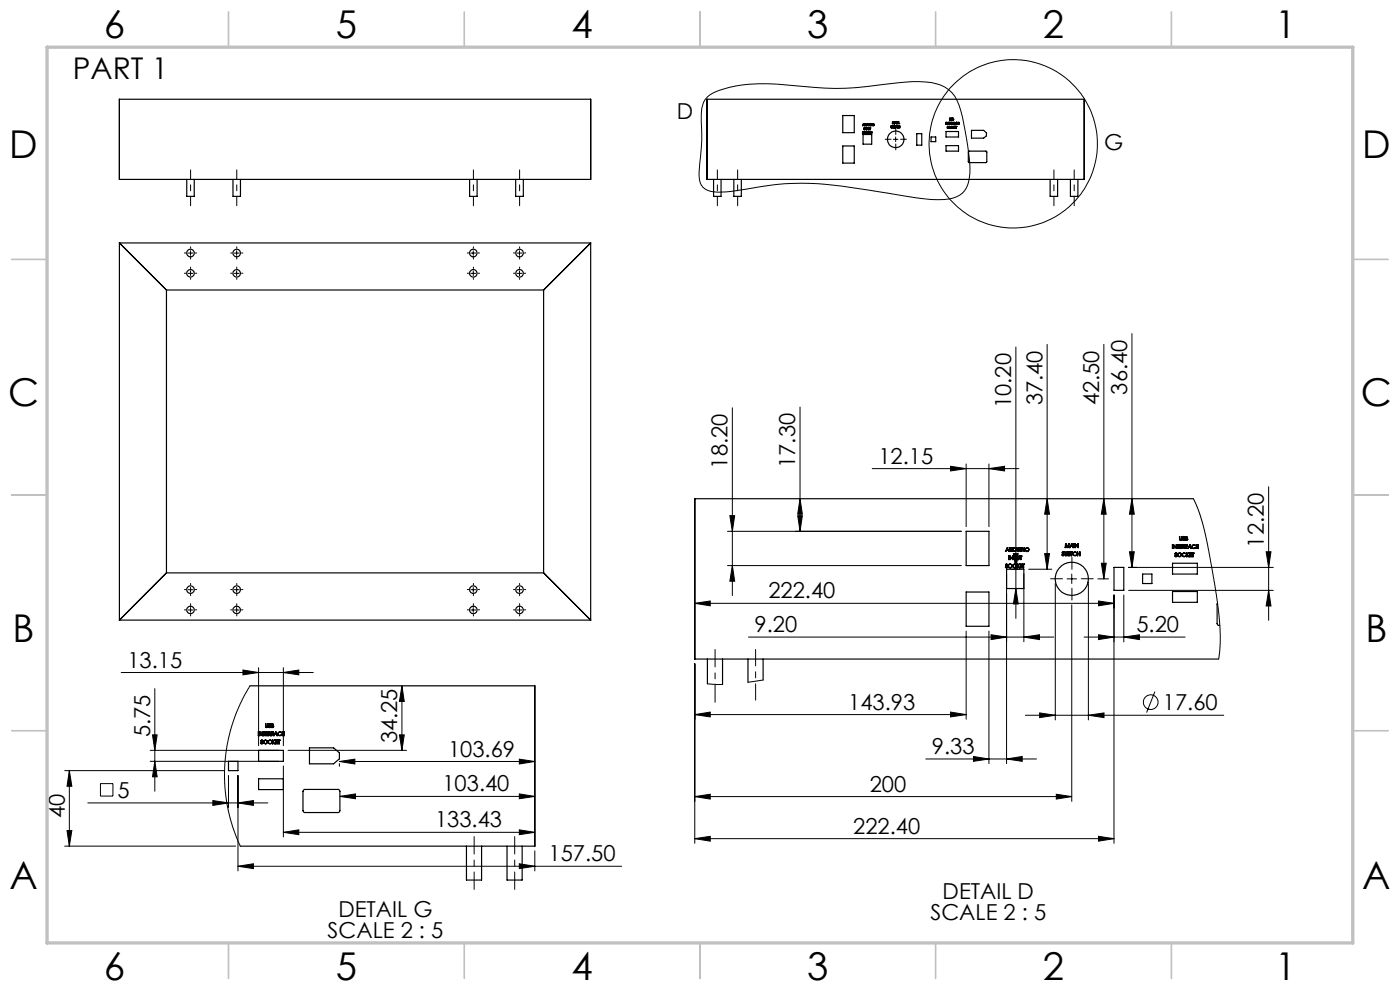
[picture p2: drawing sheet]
<svg xmlns="http://www.w3.org/2000/svg" width="297mm" height="210mm" viewBox="0 0 297 210" stroke-linecap="round" stroke-linejoin="round" font-family="sans-serif">
<g fill="none" stroke="#000" stroke-width=".21">
<path d="M150 20.6a14.2 14.2 0 0 1 7.5-2.6 54.9 54.9 0 0 1 13.3 .4l2.1 .1a55 55 0 0 0 13.6-.5l2.5-.3a23.2 23.2 0 0 1 10.6 .4 6.9 6.9 0 0 1 4.2 5.4 57.5 57.5 0 0 1 1.9 13.5 5 5 0 0 1-3.6 5 21.1 21.1 0 0 1-7.9-.1l-7.8-1.2a88.2 88.2 0 0 0-19.9-1.7l-4 .4a77.8 77.8 0 0 1-10.2 1.4 3.7 3.7 0 0 1-3.8-2.1l-.2-2.3a64.1 64.1 0 0 0 .5-11.8v-.8a5.1 5.1 0 0 1 1.2-3.2zM189.5 29.6h1M190 29.1v.9M39.9 53.7h1M39.9 58h1M40.4 53.2v1M40.4 57.5v1M49.7 53.7h1M49.7 58h1M50.2 53.2v1M50.2 57.5v1M99.9 53.7h1"/>
<path d="M99.9 58h1M100.4 53.2v1M100.4 57.5v1M109.7 53.7h1M109.7 58h1M110.2 53.2v1M110.2 57.5v1M215.5 73.6v57.6M222.1 73.1v47.6M234.2 73.1v49.7M240.1 70.8v49.6M155.4 86.5v39.8"/>
<path d="M169.7 86.4v26.3M185 99.4h31.1M201.6 98.9l3.4 .5-3.4 .5zM205 98.4v13.3M209.8 99.4l3.3-.5v1zM209.8 98.4v13.3M154.3 112.7h49.6M154.3 120h49.6M154.8 109.4h1.1l-.5 3.3zM155.4 120l.5 3.3h-1.1zM169.2 109.4h1l-.5 3.3zM169.7 105.8l.5 3.3h-1z"/>
<path d="M215 117.4h1l-.5 3.3zM221.6 117.4h1l-.5 3.3zM222.1 105.8l.5 3.3h-1zM233.6 119.5h1.1l-.5 3.3zM234.2 105.8l.5 3.3h-1.1zM239.6 117h1l-.5 3.4zM240.1 105.8l.5 3.3h-1zM253.2 105.8l1.4 3.4 1 3.4 2.3 12.5 .7 4.9 .2 3.4v3.9l-.3 2.5M268.6 117h1l-.5 3.4zM269.1 103.2v28.4M39.9 129.4h1M39.9 125.1h1"/>
<path d="M40.4 124.6v1M40.4 128.9v1M49.7 129.4h1M49.7 125.1h1M50.2 124.6v1M50.2 128.9v1M99.9 129.4h1M99.9 125.1h1M100.4 124.6v1M100.4 128.9v1M109.7 129.4h1M109.7 125.1h1"/>
<path d="M110.2 124.6v1M110.2 128.9v1M147.4 128l3.3-.5v1zM147.4 128h88.9M158.8 135.1h64.8M205 133.9v18.7M209.8 133.9v28.1M210.3 134.6l3.2 .5-3.2 .6zM213.5 121.7v40.3M214.5 124.8h1.7M214.5 120.7h1.7M215.5 124.8l.5 3.3h-1z"/>
<path d="M217.2 135.1l3.3-.5v1.1zM217.2 121.7v14.4M218.2 120.7h4.9M223.9 123.8v28.9M226.4 122.8h2M227.4 121.8v2M227.4 128.3v41.7M230 135.1h21.4M230.9 123.8v28.9M232.9 122.8h2.3M233 127.5l3.3 .5-3.3 .5zM233 134.6l3.3 .5-3.3 .6z"/>
<path d="M236.3 126.2v52.7M238.4 135.1l3.3-.5v1.1zM238.4 126.2v10M239.4 120.4h30.7M239.4 125.2h30.7M269.1 125.2l.5 3.3h-1zM25.7 142.7h40.8M31.9 159.2h27.2M32.3 155.9h1l-.5 3.3zM32.8 146.1v21.7M51.5 142.1l3.4 .6-3.4 .4zM53.1 145.5l-2.2 3.9-1.7 4.3-1 4.1-.5 4.1v4.3l.5 4.4 1 4.5 1.8 4.4"/>
<path d="M54.9 141.6v16.6M60.1 142.7l3.3-.6v1zM60.1 141.6v16.6M61.1 159.2h25.2M84.7 155.9h1.1l-.5 3.3zM85.3 145.5v13.7M85.3 145.5l.5 3.3h-1.1zM147.4 151.6l3.3-.5v1zM147.4 140.8v38.1M147.4 151.6h57.6M150.1 145.1l3.2 .1M161.9 144.2l-3.2 .5"/>
<path d="M201.6 151.1l3.4 .5-3.4 .5zM217.5 151.7h42.1M220.6 151.2l3.3 .5-3.3 .5zM230.9 151.7l3.3-.5v1zM245 146.7l-1.8 4.5M13.7 163.5h33.8M13.7 179.5h36.3M14.2 176.2h1l-.5 3.3zM14.7 163.5l.5 3.3h-1zM14.7 163.5v16M18.6 170.3h38.2M21.3 166.2h2.7v2.7h-2.7z"/>
<path d="M31.9 161.5h27.2M32.8 161.5l.5 3.3h-1zM45.2 169.8l3.3 .5-3.3 .5zM48.5 164.5v6.8M50.5 170.3l3.3-.5v1zM50.5 164.5v20.2M60.1 176.6l3.3-.6v1.1zM60.1 162.5v15M60.1 176.6h53.4M72 161.5l3.3-.5v1.1zM72 162v.6M72 161.5h41.5"/>
<path d="M72.1 168.9l3.3-.5v1zM72.1 168.9h41.4M110.2 176l3.3 .6-3.3 .5zM110.2 168.4l3.3 .5-3.3 .5zM110.2 161l3.3 .5-3.3 .6zM147.4 177.9l3.3-.5v1zM147.4 169l3.3-.5v1zM147.4 177.9h88.9M147.4 169h80M196.4 161h23.5M206.5 160.5l3.3 .5-3.3 .5zM213.5 161l3.4-.5v1z"/>
<path d="M224.1 168.5l3.3 .5-3.3 .5zM233 177.4l3.3 .5-3.3 .5zM50.5 183.8l3.3-.6v1zM50.5 183.8h81.4M110.2 183.2l3.3 .6-3.3 .4zM113.5 180.5v4.2"/>
<circle cx="214.9" cy="30.5" r="17.9"/>
<circle cx="244.1" cy="148.9" r="1.56"/>
</g>
<path d="M40.4 43.6v-7.6M50.2 43.6v-7.6M100.4 43.6v-7.6M110.2 43.6v-7.6M152.2 43.6v-7.6M156.5 43.6v-7.6M223.6 43.6v-7.6M227.9 43.6v-7.6" fill="none" stroke="#000" stroke-width=".21" stroke-dasharray="15.2 1.3 1.3 1.3" stroke-dashoffset="13.3"/>
<g fill="none" stroke="#000" stroke-width=".21" stroke-dasharray="15.2 1.3 1.3 1.3">
<path d="M189 29.5h-1.2M190 28.5v-1.2M190 30.5v1.3M191 29.5h1.3M39.4 58h-.3M39.4 53.7h-.3M40.4 57v-.3M40.4 59v.3M40.4 52.7v-.3M40.4 54.7v.3M41.4 58h.3M41.4 53.7h.3"/>
<path d="M49.2 58h-.3M49.2 53.7h-.3M50.2 57v-.3M50.2 59v.3M50.2 52.7v-.3M50.2 54.7v.3M51.2 58h.3M51.2 53.7h.3M99.4 53.7h-.3M99.4 58h-.3M100.4 52.7v-.3M100.4 54.7v.3"/>
<path d="M100.4 57v-.3M100.4 59v.3M101.4 53.7h.3M101.4 58h.3M109.2 53.7h-.3M109.2 58h-.3M110.2 52.7v-.3M110.2 54.7v.3M110.2 57v-.3M110.2 59v.3M111.2 53.7h.3M111.2 58h.3"/>
<path d="M39.4 129.4h-.3M39.4 125.1h-.3M40.4 128.4v-.3M40.4 130.4v.3M40.4 124.1v-.3M40.4 126.1v.3M41.4 129.4h.3M41.4 125.1h.3M49.2 129.4h-.3M49.2 125.1h-.3M50.2 128.4v-.3M50.2 130.4v.3"/>
<path d="M50.2 124.1v-.3M50.2 126.1v.3M51.2 129.4h.3M51.2 125.1h.3M99.4 129.4h-.3M99.4 125.1h-.3M100.4 128.4v-.3M100.4 130.4v.3M100.4 124.1v-.3M100.4 126.1v.3M101.4 129.4h.3M101.4 125.1h.3"/>
<path d="M109.2 125.1h-.3M109.2 129.4h-.3M110.2 124.1v-.3M110.2 126.1v.3M110.2 128.4v-.3M110.2 130.4v.3M111.2 125.1h.3M111.2 129.4h.3M225.4 122.8h-2.5M227.4 120.8v-2.6M227.4 124.8v2.5M229.4 122.8h2.5"/>
</g>
<path d="M160.3 148.5v-10.7" fill="none" stroke="#000" stroke-width=".21" stroke-dasharray="15.2 1.3 1.3 1.3" stroke-dashoffset="11.8"/>
<path d="M151.7 149v-11.2M100.6 188.7v-11.2M109.2 188.7v-11.2" fill="none" stroke="#000" stroke-width=".21" stroke-dasharray="15.2 1.3 1.3 1.3" stroke-dashoffset="11.5"/>
<g fill="none" stroke="#c0c0c0" stroke-width=".35">
<path d="M48.5 2.5v7.5M98.5 2.5v7.5M148.5 2.5v7.5M198.5 2.5v7.5M248.5 2.5v7.5M2.5 55h7.5M287 55h7.5M2.5 105h7.5M287 105h7.5M2.5 155h7.5M287 155h7.5M48.5 200v7.5"/>
<path d="M98.5 200v7.5M148.5 200v7.5M198.5 200v7.5M248.5 200v7.5"/>
</g>
<path d="M10 10h277v190h-277z" fill="none" stroke="#c0c0c0" stroke-width=".7"/>
<g fill="#000">
<path d="M209.8 99.4l3.3-.5v1zM201.6 98.9l3.4 .5-3.4 .5zM201.6 151.1l3.4 .5-3.4 .5zM147.4 151.6l3.3-.5v1zM217.2 135.1l3.3-.5v1.1zM210.3 134.6l3.2 .5-3.2 .6zM233 177.4l3.3 .5-3.3 .5zM147.4 177.9l3.3-.5v1zM224.1 168.5l3.3 .5-3.3 .5zM147.4 169l3.3-.5v1zM233 127.5l3.3 .5-3.3 .5zM147.4 128l3.3-.5v1zM60.1 142.7l3.3-.6v1zM51.5 142.1l3.4 .6-3.4 .4z"/>
<path d="M154.8 109.4h1.1l-.5 3.3zM155.4 120l.5 3.3h-1.1z"/>
<path d="M169.2 109.4h1l-.5 3.3zM169.7 105.8l.5 3.3h-1zM215.5 124.8l.5 3.3h-1zM215 117.4h1l-.5 3.3zM221.6 117.4h1l-.5 3.3zM222.1 105.8l.5 3.3h-1zM239.6 117h1l-.5 3.4zM240.1 105.8l.5 3.3h-1zM233.6 119.5h1.1l-.5 3.3zM234.2 105.8l.5 3.3h-1.1zM269.1 125.2l.5 3.3h-1zM268.6 117h1l-.5 3.4zM32.8 161.5l.5 3.3h-1zM32.3 155.9h1l-.5 3.3zM84.7 155.9h1.1l-.5 3.3zM85.3 145.5l.5 3.3h-1.1z"/>
<path d="M233 134.6l3.3 .5-3.3 .6zM238.4 135.1l3.3-.5v1.1z"/>
<path d="M14.7 163.5l.5 3.3h-1zM14.2 176.2h1l-.5 3.3z"/>
<path d="M206.5 160.5l3.3 .5-3.3 .5zM213.5 161l3.4-.5v1zM220.6 151.2l3.3 .5-3.3 .5zM230.9 151.7l3.3-.5v1zM60.1 176.6l3.3-.6v1.1zM110.2 176l3.3 .6-3.3 .5zM45.2 169.8l3.3 .5-3.3 .5zM50.5 170.3l3.3-.5v1zM50.5 183.8l3.3-.6v1zM110.2 183.2l3.3 .6-3.3 .4zM72.1 168.9l3.3-.5v1zM110.2 168.4l3.3 .5-3.3 .5zM72 161.5l3.3-.5v1.1zM110.2 161l3.3 .5-3.3 .6z"/>
</g>
<g fill="none" stroke="#000" stroke-width=".25">
<path d="M25.3 21.1h100v17h-100zM39.6 38.1v3.6h1.6v-3.6M49.4 38.1v3.6h1.6v-3.6M99.6 38.1v3.6h1.6v-3.6M109.4 38.1v3.6h1.6v-3.6M150 21.1h80v17h-80zM151.4 38.1v3.6h1.6v-3.6M155.7 38.1v3.6h1.6v-3.6M178.8 24.5h2.4v3.6h-2.4zM178.8 31h2.4v3.6h-2.4zM183 28.3l.1 .1zM183.1 28.2l.1 .1"/>
<path d="M183.1 28.2h.1M183.1 28.5h1.8v2.1h-1.8zM183.2 28.1l-.2-.1 .1 .2M183.2 28.2v.1M183.2 28.3l-.1 .1M183.2 26.3h.1M183.2 26.3l.1 .4v-.2l-.3 .2zM183.2 26.3v.2h-.1zM183.2 28h-.2l.1 .2M183.2 28v.1M183.3 28.2l.2 .2M183.3 28.2a.21 .21 0 0 1 .2-.2 .21 .21 0 0 1 .2 .2 .21 .21 0 0 1-.2 .2"/>
<path d="M183.3 28.2v-.1a.17 .17 0 0 1 .3 0 .17 .17 0 0 1-.1 .3M183.3 27.1v.4zM183.4 26.3h.3l-.1 .2 .1 .2-.2-.2-.1 .2zM183.4 27.1h.1M183.4 27.1v.4l.1-.3 .3 .3M183.4 27.1l.3 .3 .1-.3v.4M183.5 26.5h.1M183.5 26.3l.2 .1zM183.8 27.5h.1M183.8 26.3a.22 .22 0 0 1 .3 .1 .22 .22 0 0 1-.2 .3h-.1zM183.8 26.3h.1M183.8 26.6h.1"/>
<path d="M183.8 26.3v.3M183.8 26.3l.2 .1-.2 .2M183.9 27.1l.2 .1-.2 .1 .2-.1h-.2v.3zM184 28.4l.2-.1zM184.1 28.1h-.3l.2 .3M184.1 28.1h.1M184.2 28.1a.21 .21 0 0 0-.4 0 .21 .21 0 0 0 .2 .3M184.2 27.1l.1 .4zM184.2 26.3l.1 .3h.1v-.3v.4l-.2-.1zM184.2 28.4h.1M184.2 28h.1M184.3 28l-.1 .4"/>
<path d="M184.3 28.2l.1 .2h.4M184.4 27.1l-.1 .4zM184.4 28h.1M184.4 28l-.1 .1M184.5 28l-.2 .2 .2 .2M184.5 27.1l.2 .1zM184.5 26.7h.1M184.5 26.3v.4M184.5 26.3h.1M184.6 28h.4h-.5v.4M184.6 28.1h.2M184.6 27.2v.3"/>
<path d="M184.6 27.5h.1M184.7 26.3h.1M184.7 26.3l.3 .3v-.3v.4l-.3-.4v.4zM184.8 28h.1M184.8 28.1v.1M184.8 28.4h.1M184.9 28v.4v-.4M185.3 26.2a.22 .22 0 0 0-.2 .3 .22 .22 0 0 0 .2 .2 .22 .22 0 0 0 .2-.3M185.3 26.2l.2 .2M185.3 26.3a.18 .18 0 0 0-.2 .1 .18 .18 0 0 0 .2 .2 .18 .18 0 0 0 .2-.2M185.3 26.3l.2 .1M189 27l.1 .1z"/>
<path d="M189.2 26.8h-.2l.2 .2M189.2 27l-.1 .1M189.2 27h.1M189.2 26.8h.1M189.3 26.7h.1M189.3 26.7l.1 .4M189.3 26.7l.1 .3M189.4 27.1h.1M189.5 26.7h.1M189.5 26.7l-.1 .4M189.5 26.8l.1 .3M189.5 26.2h.1"/>
<path d="M189.5 26.2l.2-.2 .1 .2M189.5 26.7l.1 .3 .1-.3M189.6 27.1h.1M189.7 25.9h.1M189.7 26.7h.1M189.7 25.9l-.2 .3-.2-.3v.3l.1-.2 .1 .2M189.7 25.9l.1 .3M189.7 26.7l-.1 .4M189.8 26.7h.1M189.8 27.1h.1M189.8 26.7v.4M189.9 26.7h.2z"/>
<path d="M189.9 26.1h.2M189.9 26.1h.1M190 25.9l.2 .3-.2-.3-.2 .3zM190 26.7v.4v-.4M190.2 26.7l.2 .1a.17 .17 0 0 0-.2 0 .17 .17 0 0 0 .1 .2l.1 .1-.3-.1zM190.3 25.9v.3zM190.4 27.1l.1-.1zM190.4 25.9h.1M190.4 25.9v.3v-.3M190.4 25.9l.3 .3M190.6 26.7v.4zM190.6 25.9l.1 .3"/>
<path d="M190.6 26.9h.3M190.6 25.9h.1M190.7 26.2h.1M190.9 26.7h.1M190.9 27.1h.1M190.9 26.7v.4M194.5 28.4h1v2.4h-1zM197.5 29.1h1v.9h-1zM200.7 26v.3zM200.7 27.9h2.6v1.2h-2.6zM200.7 30.9h2.6v1.2h-2.6zM200.8 26l.3 .3v-.3v.3l-.3-.3v.3z"/>
<path d="M200.9 27.1l.1 .1M200.9 27.1h.1M201 27.1v.1M201 27l.2 .1M201.1 27l.1 .1M201.1 26.3h.1M201.2 26.9l-.2-.1 .1 .2M201.2 26.9h.1M201.2 26.9l-.2-.1v.2M201.2 27.1l-.2 .1M201.3 26.3h.1M201.3 26v.3"/>
<path d="M201.4 26h-.2h.5h-.2v.3h.2h-.3v-.3M201.4 25.1l.1 .3h.1l.1-.3-.1 .4zM201.5 26.1h.2h-.2M201.8 26h.2l-.1 .1 .1-.1h-.2v.3zM201.8 26.8l.3 .1-.2-.1a.19 .19 0 0 0-.1 .2 .19 .19 0 0 0 .1 .2l-.2-.1zM201.8 25.2l.2 .2-.1 .1-.1-.1h.2zM201.8 26.2l.2 .1zM201.9 25.1h-.1M201.9 25.1h.1zM201.9 27.2l.2-.1zM202.1 26h.2h-.2v.3zM202.1 26.1h.2h-.2"/>
<path d="M202.1 25.3h.1M202.1 25.3l.1-.2h-.1v.4l.2-.1-.1-.3-.1 .3h.1l-.1-.1M202.2 26.8v.1l.3-.1-.3 .4zM202.2 27l.2 .2M202.3 26.3h.1M202.4 27.2h.1M202.5 26l.2 .3-.1-.1-.2 .1zM202.5 26l.1 .2h-.2zM202.6 26.8h.4h-.5v.4h.2h-.1M202.6 27h.1M202.7 26.8h.1M202.7 27h.1"/>
<path d="M202.8 26.1l.1 .2h.2h-.2zM202.8 26.8v.4M202.8 27.2h.1M203 25.9l-.3 .2M203 26l-.2 .1M203 25.9l.1 .1zM203.2 26h.2h-.1v.3h.1h-.2zM203.3 26.1h.1h-.1M205.4 32.2l3.9-.1v2.3l-.1 .1h-3.6l-.2-.1zM206.1 27.6h2.6l.6 .6v.6l-.6 .5h-2.6zM222.8 38.1v3.6h1.6v-3.6M227.1 38.1v3.6h1.6v-3.6"/>
<path d="M25.3 51.5v80M25.3 51.5l10 10M25.3 51.5h100M125.3 51.5v80M125.3 51.5l-10 10M35.3 61.5v60M35.3 61.5h80M115.3 61.5v60M205 112.7h4.8v7.3h-4.8zM213.4 119.7l.3 .1-.3-.1v.2a.34 .34 0 0 1 .3 .2 .34 .34 0 0 1-.1 .4l-.3-.2h.4l-.4-.4zM213.7 116.2h.1M213.7 116.2l.4 .8-.2-.3h-.4l-.2 .3z"/>
<path d="M213.7 116.3l.1 .4h-.3zM214 117.9l.1 .8zM214.2 116.2a.27 .27 0 0 1 .4 0 .27 .27 0 0 1 0 .4h-.2l.3 .4-.4-.4-.1 .4zM214.2 117.9l.6 .7 .1-.7v.8l-.6-.6-.1 .6zM214.2 117.9h.1M214.3 116.3h.3v.2h-.3zM214.9 116.2a.44 .44 0 0 1 .6 .4 .44 .44 0 0 1-.6 .4zM214.9 116.3a.35 .35 0 0 1 .6 .3 .35 .35 0 0 1-.6 .3zM215 119.7l.3-.1 .3 .2a.4 .4 0 0 0-.6-.1 .4 .4 0 0 0 0 .6 .4 .4 0 0 0 .6 0 .43 .43 0 0 1-.6 .1 .43 .43 0 0 1 0-.7zM215.1 117.9a.28 .28 0 0 1 .4 0 .28 .28 0 0 1 0 .4 .28 .28 0 0 1-.3 0l-.1 .4zM215.2 118h.2l.1 .2-.3 .1zM215.7 116.2l.1 .5a.2 .2 0 0 0 .2 .2 .2 .2 0 0 0 .1-.2v-.5l.1 .5a.27 .27 0 0 1-.2 .3 .27 .27 0 0 1-.3-.3z"/>
<path d="M215.7 117.9l.2 .7h.2l.1-.7 .1 .5a.28 .28 0 0 1-.3 .4 .28 .28 0 0 1-.3-.4zM215.8 119.7l.1 .2 .4-.2-.4 .3 .4 .4-.4-.3-.1 .3zM216.4 117.9h.4l-.2 .1v.7l-.1-.7zM216.4 116.2l.1 .8zM216.4 119.7h.9h-.1v.7l-.1-.7h-.6v.3h.4h-.4v.4h.4h-.5zM216.7 116.2h.1M216.7 116.2v.8l.1-.7 .5 .7M216.7 116.2l.5 .6 .1-.6v.8M216.9 119.7h.1M217.3 117h.1M225.4 117.1l.3 .1-.2-.1-.1 .2a.32 .32 0 0 1 .3 .2 .32 .32 0 0 1-.1 .4l-.3-.2h.4zM226.1 115.3h.1"/>
<path d="M226.1 115.3l-.1 .9 .1-.6 .3 .6 .3-.6 .1 .6-.1-.9M226.1 115.3l.3 .7 .3-.7M226.1 117.9h.1M226.1 117.9l.2-.6 .3 .6M226.3 117.1h.1M226.3 117.1l-.2 .6-.2-.6 .2 .8M226.3 117.1l.3 .6 .2-.6-.2 .8M226.6 117.9h.1M226.7 115.3h.1M226.9 117.1l.1 .8zM227.1 117.1h.4h-.1v.8l-.1-.8zM227.3 115.3h.1"/>
<path d="M227.3 115.3l.4 .9-.2-.3h-.3l-.3 .3zM227.3 115.5l.2 .3h-.3zM227.8 117.1h.5l.1 .2a.36 .36 0 0 0-.6-.1 .36 .36 0 0 0 0 .6 .36 .36 0 0 0 .6-.1 .4 .4 0 0 1-.7 .1 .4 .4 0 0 1 .1-.7zM227.8 115.3l.1 .9zM228.1 115.3l.6 .7v-.7v.9l-.5-.7-.1 .7zM228.6 117.1v.3h.5v-.3v.8v-.4h-.5v.4zM248.7 115.6l.1 .7zM248.7 119.5h5.3v2.3h-5.3zM249 115.6l.5 .6 .1-.6v.7l-.6-.6v.6zM249.3 117.3l.4 .1h-.3v.1a.34 .34 0 0 1 .3 .2 .34 .34 0 0 1-.1 .4l-.4-.2h.4l-.3-.4zM249.7 115.6h.4h-.2v.7v-.7zM250.2 113.8l.2 .7h.2l.1-.7 .1 .5a.27 .27 0 0 1-.3 .3 .27 .27 0 0 1-.3-.3z"/>
<path d="M250.2 115.6h.5h-.4v.3h.4h-.4v.4h.4h-.5zM250.8 115.6h.2a.23 .23 0 0 1 .3 0 .23 .23 0 0 1-.1 .3l-.1 .1 .3 .3-.4-.3-.2 .3zM250.9 115.6l.4 .2-.4 .1zM250.9 117.4l.3-.1 .4 .1a.39 .39 0 0 0-.6 0 .39 .39 0 0 0 0 .6 .39 .39 0 0 0 .6-.1 .43 .43 0 0 1-.7 .1 .43 .43 0 0 1 0-.6zM251 113.8l.3 .1h-.3l.3 .4a.21 .21 0 0 1-.1 .3 .21 .21 0 0 1-.3-.2l.2 .2 .1-.3a.31 .31 0 0 1-.2-.2 .31 .31 0 0 1 0-.3zM251.5 113.8l.3 .1v.3a.22 .22 0 0 1 .2 .3 .22 .22 0 0 1-.3 .1h-.2zM251.5 115.6h.4h-.3v.3h.3h-.3v.4zM251.6 113.9h.2v.2l-.2 .1zM251.6 114.2l.2 .1 .1 .2h-.3zM251.7 117.3l.1 .3 .4-.3-.4 .3 .5 .5-.5-.4-.1 .4zM252.4 115.6h.1M252.4 117.3h.4l-.4 .1v.2h.4l-.4 .1v.3l.4 .1h-.4z"/>
<path d="M252.4 115.6l.3 .7-.1-.2h-.4l-.2 .2zM252.4 115.7l.1 .3h-.3zM252.9 117.3h.4l-.2 .1v.7l-.1-.7zM253 115.6l.3-.1 .3 .2a.36 .36 0 0 0-.6 0 .36 .36 0 0 0 0 .5 .36 .36 0 0 0 .6 0 .4 .4 0 0 1-.6 .1 .4 .4 0 0 1 0-.7zM253.2 105.8h-105.8v34h111.1M253.8 115.6h.4h-.3v.3h.3h-.3v.4h.3h-.4zM25.3 131.5h100M35.3 121.5l-10 10M35.3 121.5h80M115.3 121.5l10 10M150.1 139.8v5.3M153.3 139.8v5.4"/>
<path d="M158.7 139.8v4.9M161.9 139.8v4.4M205 125.6h4.8v7.2h-4.8zM213.5 120.7h3.7v4.1h-3.7zM236.3 120.4h2.1v4.8h-2.1zM242.4 121.8h2v2h-2zM248.7 125.5h5.3v2.3h-5.3zM258.3 127.9l-.1 4.4 .2 .3 .4 .1M53.1 145.5h60.4v34h-62.5M54.8 155.2l.1 .9zM54.9 159.2h5.2v2.3h-5.2zM55.1 155.2h.1"/>
<path d="M55.1 155.2v.9v-.7l.6 .7M55.1 155.2l.5 .7 .1-.7v.9M55.4 157l.4 .1-.3-.1v.2a.31 .31 0 0 1 .2 .2 .31 .31 0 0 1-.1 .4l-.3-.2h.4zM55.7 156.1h.1M55.8 155.2h.4l-.2 .1v.8v-.8zM56.3 153.5l.1 .5a.19 .19 0 0 0 .1 .2 .19 .19 0 0 0 .3-.1v-.6v.8a.25 .25 0 0 1-.4 0 .25 .25 0 0 1-.1-.3zM56.3 155.2h.5l-.4 .1v.3h.4l-.4 .1v.3l.4 .1h-.5zM56.9 157.2l.2-.2h.4l.1 .2a.36 .36 0 0 0-.5-.1 .36 .36 0 0 0 0 .6 .36 .36 0 0 0 .5-.1 .4 .4 0 0 1-.5 .1 .4 .4 0 0 1-.2-.5zM56.9 155.2a.27 .27 0 0 1 .4 0 .27 .27 0 0 1 0 .4l-.2 .1 .3 .4-.4-.4-.1 .4zM57 155.3l.3 .1v.2h-.3zM57.1 153.5l.3 .1h-.3v.1a.34 .34 0 0 1 .3 .3 .34 .34 0 0 1-.1 .3l-.3-.1h.4l-.4-.5zM57.6 153.5l.4 .1-.1 .3a.24 .24 0 0 1 .2 .2 .24 .24 0 0 1-.3 .2h-.2z"/>
<path d="M57.6 155.2h.4l-.3 .1v.3h.3l-.3 .1v.4zM57.7 153.6l.2 .1v.1h-.2zM57.7 153.9l.3 .1-.1 .2h-.2zM57.7 153.8h.1M57.7 153.9h.1M57.8 157l.1 .3 .4 .5-.4-.4-.1 .4zM57.9 157.3l.4-.3zM58.5 155.2h.1M58.5 155.2l.3 .9-.2-.3h-.3l-.2 .3zM58.5 155.4l.1 .3h-.3zM58.5 157h.4h-.3v.3h.3l-.3 .1v.3l.3 .1h-.4zM59 157h.4h-.2v.8v-.8z"/>
<path d="M59.1 155.3l.3-.1 .3 .2a.4 .4 0 0 0-.6-.1 .4 .4 0 0 0 0 .6 .4 .4 0 0 0 .6 0 .43 .43 0 0 1-.6 .1 .43 .43 0 0 1 0-.7zM59.9 155.2h.4l-.4 .1v.3h.4l-.4 .1v.3l.4 .1h-.4zM65.7 158.6h5.1l1.2 1.1v1.3l-1.2 1h-5.1zM48.5 161.5h2v2h-2zM54.9 165.2h5.2v2.3h-5.2zM64.3 167.6l.3-.1h7.3l.2 .3-.1 4.4-.2 .2-7.3-.1-.2-.3zM99 179.5v7.2h3.2v-7.2M107.6 179.5v7.2h3.2v-7.2"/>
<circle cx="190" cy="29.6" r="1.76"/>
<circle cx="201.4" cy="27" r=".21"/>
<circle cx="201.5" cy="27" r=".17"/>
<circle cx="40.4" cy="58" r=".8"/>
<circle cx="40.4" cy="53.7" r=".81"/>
<circle cx="50.2" cy="58" r=".8"/>
<circle cx="50.2" cy="53.7" r=".81"/>
<circle cx="100.4" cy="53.7" r=".81"/>
<circle cx="100.4" cy="58" r=".8"/>
<circle cx="110.2" cy="53.7" r=".82"/>
<circle cx="110.2" cy="58" r=".81"/>
<circle cx="217.9" cy="116.6" r=".33"/>
<circle cx="217.9" cy="116.6" r=".42"/>
<circle cx="250.2" cy="117.7" r=".34"/>
<circle cx="250.3" cy="117.7" r=".42"/>
<circle cx="40.4" cy="125.1" r=".8"/>
<circle cx="40.4" cy="129.4" r=".8"/>
<circle cx="50.2" cy="125.1" r=".8"/>
<circle cx="50.2" cy="129.4" r=".8"/>
<circle cx="100.4" cy="125.1" r=".8"/>
<circle cx="100.4" cy="129.4" r=".8"/>
<circle cx="110.2" cy="129.4" r=".81"/>
<circle cx="110.2" cy="125.1" r=".81"/>
<circle cx="214.3" cy="120.1" r=".34"/>
<circle cx="214.3" cy="120" r=".42"/>
<circle cx="227.4" cy="122.8" r="3.5"/>
<circle cx="56.3" cy="157.4" r=".42"/>
<circle cx="56.4" cy="157.4" r=".34"/>
</g>
<g font-size="8.1">
<text x="22" y="8">6</text>
<text x="71.2" y="8">5</text>
<text x="121.2" y="8">4</text>
<text x="171.3" y="8">3</text>
<text x="221.3" y="8">2</text>
<text x="270.5" y="8">1</text>
<text x="2" y="33.6">D</text>
<text x="289" y="33.6">D</text>
<text x="1.7" y="86.1">C</text>
<text x="288.7" y="86.1">C</text>
<text x="2.7" y="136.1">B</text>
<text x="289.7" y="136.1">B</text>
<text x="2" y="188.6">A</text>
<text x="289" y="188.6">A</text>
<text x="22" y="208">6</text>
<text x="71.2" y="208">5</text>
<text x="121.2" y="208">4</text>
<text x="171.3" y="208">3</text>
<text x="221.3" y="208">2</text>
<text x="270.5" y="208">1</text>
</g>
<text font-size="6.3" x="15.5" y="16.8">PART 1</text>
<g font-size="4.7">
<text x="143.6" y="25.2">D</text>
<text x="234.2" y="31.8">G</text>
<text x="239.1" y="83.7" transform="rotate(-90 239.1 83.7)">36.40</text>
<text x="214.5" y="86.5" transform="rotate(-90 214.5 86.5)">10.20</text>
<text x="221.1" y="86" transform="rotate(-90 221.1 86)">37.40</text>
<text x="233.2" y="86" transform="rotate(-90 233.2 86)">42.50</text>
<text x="154.4" y="99.4" transform="rotate(-90 154.4 99.4)">18.20</text>
<text x="168.7" y="99.3" transform="rotate(-90 168.7 99.3)">17.30</text>
<text x="186.3" y="98.4">12.15</text>
<text x="268.1" y="116.2" transform="rotate(-90 268.1 116.2)">12.20</text>
<text x="163" y="127">222.40</text>
<text x="160.1" y="134.1">9.20</text>
<text x="241.1" y="134.1">5.20</text>
<text x="27" y="141.6">13.15</text>
<text x="179.9" y="150.5">143.93</text>
<text x="246.7" y="150.6">17.60</text>
<text x="31.8" y="156.4" transform="rotate(-90 31.8 156.4)">5.75</text>
<text x="84.3" y="157.7" transform="rotate(-90 84.3 157.7)">34.25</text>
<text x="95" y="160.5">103.69</text>
<text x="197.7" y="160">9.33</text>
<text x="93.9" y="167.9">103.40</text>
<text x="184.5" y="168">200</text>
<text x="13.7" y="173.6" transform="rotate(-90 13.7 173.6)">40</text>
<text x="24.9" y="169.2">5</text>
<text x="92.3" y="175.5">133.43</text>
<text x="181" y="176.9">222.40</text>
<text x="116.4" y="182.7">157.50</text>
<text x="200" y="190.7">DETAIL D</text>
<text x="71.8" y="194.4">DETAIL G</text>
<text x="197.4" y="195.2">SCALE 2 : 5</text>
<text x="69.5" y="198.9">SCALE 2 : 5</text>
</g>
</svg>
